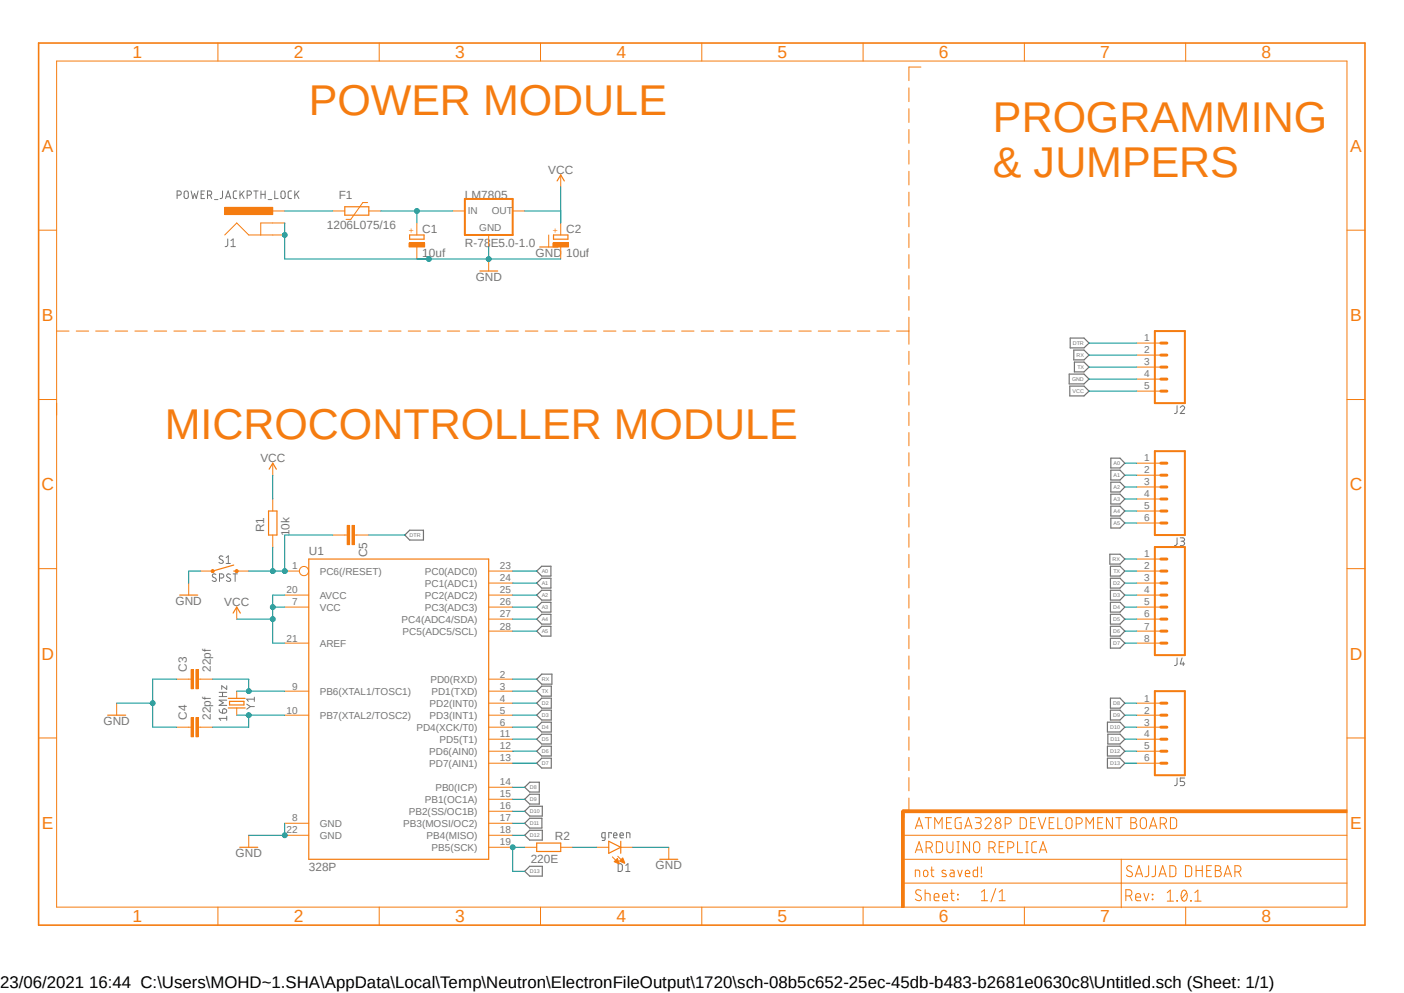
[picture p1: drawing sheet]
<svg xmlns="http://www.w3.org/2000/svg" width="297mm" height="210mm" viewBox="0 0 297 210" stroke-linecap="round" stroke-linejoin="round" font-family="sans-serif">
<path d="M7.9 8.8l281.2 187.2M289.1 8.8l-281.2 187.2" fill="none" stroke="#fff" stroke-width=".21"/>
<g fill="none" stroke="#757575" stroke-width=".21">
<path d="M37.5 41.3h.4a.45 .45 0 0 0 .5-.5 .45 .45 0 0 0-.5-.4h-.4v1.6M39.2 40.4a.45 .45 0 0 1 .4 0 .45 .45 0 0 1 .2 .5v.9a.46 .46 0 0 1-.5 .2 .46 .46 0 0 1-.4-.4l.1-1zM40.4 40.4l.4 1.6 .3-1.1 .4 1.1 .4-1.6M42.5 41.1h.6M43.3 40.4h-.8v1.6h.8M43.9 41.3l.7-.1a.46 .46 0 0 0 .2-.5 .46 .46 0 0 0-.4-.3h-.5v1.6M44.4 41.3l.4 .7M45.4 42.2h.7M47.1 40.4l-.1 1.4-.4 .2M47.7 42l.6-1.6 .5 1.6M47.8 41.6h.8M48.2 50.5v1.3l-.2 .3-.4 .1"/>
<path d="M48.9 50.9l.4-.4v1.7M48.9 52.2h.9M50.1 40.4h-.6l-.1 .4v1l.7 .2M50.8 40.4v1.6M51.1 41l.5 1M51.6 40.4l-.8 1M52.3 41.3h.4a.45 .45 0 0 0 .5-.4 .45 .45 0 0 0-.2-.5h-.7v1.6M53.7 40.4h.9M54.1 40.4v1.6M55.2 41.1h.9M55.2 40.4v1.6M56.1 40.4v1.6"/>
<path d="M56.7 42.2h.8M58.1 40.4v1.6h.7M59.5 40.6a.46 .46 0 0 1 .5-.2 .46 .46 0 0 1 .3 .5l-.1 .9a.43 .43 0 0 1-.4 .2 .43 .43 0 0 1-.4-.4zM61.7 40.4h-.5l-.2 .4v1l.7 .2M62.4 40.4v1.6M62.7 41l.5 1M63.2 40.4l-.8 1M249 85.8v1.3a.43 .43 0 0 1-.5 .4M249.7 86.2a.45 .45 0 0 1 .6-.4 .45 .45 0 0 1 .1 .8l-.7 .9h.9M47.2 117.7l-.3-.1a.37 .37 0 0 0-.5 .1 .37 .37 0 0 0 .2 .5l.6 .5v.3a.6 .6 0 0 1-.9 0M47.8 117.9l.5-.3v1.6M47.8 119.2h.9"/>
<path d="M249 113.7v1.3l-.2 .3-.3 .1M249.7 113.7l.7 .1 .2 .3-.2 .3-.5 .1M250.1 114.5a.47 .47 0 0 1 .5 .4 .47 .47 0 0 1-.5 .5h-.4M45.7 121.5l-.2-.1a.38 .38 0 0 0-.5 .1 .38 .38 0 0 0 .1 .5l.5 .3a.37 .37 0 0 1 .2 .4 .37 .37 0 0 1-.4 .3l-.5-.2M46.4 122.3h.5a.45 .45 0 0 0 .4-.4 .45 .45 0 0 0-.2-.5h-.7v1.6M48.7 121.5l-.2-.1a.37 .37 0 0 0-.5 .1 .37 .37 0 0 0 .1 .5l.7 .5v.3a.6 .6 0 0 1-.9 0M49.3 121.4h.9M49.7 121.4v1.6M249 139.1v1.3l-.2 .3-.3 .1M250.1 139.1l-.4 1.3h.9M46.4 150.1a.72 .72 0 0 0 .7 .7M46.4 147.3h1.6"/>
<path d="M46.4 146.4h1.6M47.1 146.4v.9M47.2 149.9a.48 .48 0 0 1 .7 .3 .48 .48 0 0 1-.4 .6h-.4zM48 151.9h-1.6l.3 .5M48 145v.8l-1.1-.8v.8M48 151.5v.9M48 148.1h-1.6l.8 .5-.8 .6h1.6M52.2 148.9l.8 .5M53 149.4l-.8 .6M53 149.4h.8M53.8 147.9h-1.6l.3 .4M53.8 147.4v.9"/>
<path d="M250.3 140v.8M128 177.2l-.7-.1 .1-1h.6v1.4l-.1 .2-.5 .1M129.3 176.3v-.2h-.5v1.1M129.8 176.7h.7a.39 .39 0 0 0-.1-.5 .39 .39 0 0 0-.6 .1v.8l.7 .1M131.1 176.7h.8a.39 .39 0 0 0-.2-.5 .39 .39 0 0 0-.5 .1v.8l.7 .1M132.5 177.2v-1.1l.7 .1 .1 1M249 164.5v1.3a.43 .43 0 0 1-.5 .4M250.6 164.5h-.9v.8h.7l.2 .3-.2 .5-.7 .1M130.8 182.7l.6 .1a1.26 1.26 0 0 1 .2 1.3l-.4 .2h-.4zM132.4 184.3h.9M132.4 183l.4-.3v1.6"/>
</g>
<g fill="none" stroke="#757575" stroke-width=".25">
<path d="M226.2 79.1h3.1l1.1 1.1-1.1 1h-3.1zM226.4 71.5h2.9l1.1 1.1-1.1 1h-2.9zM227.2 74h2.1l1.1 1.1-1.1 1h-2.1zM227.3 76.6h2l1.1 1-1.1 1.1h-2zM226.3 81.7h3l1.1 1-1.1 1h-3zM235 96.9h1.9l1.1 1.1-1.1 1h-1.9zM235 99.4h1.9l1.1 1.1-1.1 1h-1.9zM85.6 113.2l1.1-1.1h2.9v2.1h-2.9zM234.8 117.2h2.1l1.1 1-1.1 1.1h-2.1zM234.9 119.8h2l1.1 1-1.1 1h-2zM235 102h1.9l1.1 1-1.1 1.1h-1.9zM235 104.5h1.9l1.1 1-1.1 1.1h-1.9z"/>
<path d="M235 107.1h1.9l1.1 1-1.1 1h-1.9zM235 109.6h1.9l1.1 1-1.1 1.1h-1.9zM113.5 120.8l1.1-1h1.9v2h-1.9zM113.5 123.3l1.1-1h1.9v2.1h-1.9zM113.5 125.9l1.1-1.1h1.9v2.1h-1.9zM113.5 128.4l1.1-1h1.9v2.1h-1.9zM113.5 130.9l1.1-1h1.9v2.1h-1.9zM113.5 133.5l1.1-1h1.9v2h-1.9zM234.9 122.3h2l1.1 1-1.1 1.1h-2zM234.9 124.8h2l1.1 1.1-1.1 1h-2zM234.9 127.4h2l1.1 1-1.1 1.1h-2zM234.9 129.9h2l1.1 1-1.1 1.1h-2z"/>
<path d="M234.9 132.5h2l1.1 1-1.1 1h-2zM234.9 135h2l1.1 1-1.1 1.1h-2zM113.5 143.6l1.1-1h2.2v2.1h-2.2zM113.5 146.2l1.1-1.1h2v2.1h-2zM113.5 148.7l1.1-1h2v2.1h-2zM113.5 151.3l1.1-1.1h2v2.1h-2zM113.5 156.3l1.1-1h2v2.1h-2zM113.5 158.9l1.1-1.1h2v2.1h-2zM114.6 152.7h2v2.1h-2l-1.1-1zM234.3 152.7h2.6l1.1 1.1-1.1 1h-2.6zM234.3 157.8h2.6l1.1 1.1-1.1 1h-2.6zM234.4 155.3h2.5l1.1 1-1.1 1.1h-2.5z"/>
<path d="M234.9 147.7h2l1.1 1-1.1 1.1h-2zM234.9 150.2h2l1.1 1.1-1.1 1h-2zM111 171.6l1.1-1.1h2.6v2.1h-2.6zM111 176.7l1.1-1.1h2.6v2.1h-2.6zM111 166.5l1.1-1.1h2v2.1h-2zM111 169l1.1-1h2v2.1h-2zM111 174.1l1.1-1h2.5v2h-2.5zM114.6 160.4h2v2h-2l-1.1-1zM234.3 160.4h2.6l1.1 1-1.1 1h-2.6zM111 184.3l1.1-1.1h2.6v2.1h-2.6z"/>
</g>
<g fill="none" stroke="#f57c10" stroke-width=".21">
<path d="M192.3 18.6v2.9M194.8 14.2h-2.5v2.9M192.3 23v2.9M192.3 27.4v2.9M192.3 31.8v2.9M192.3 36.2v2.9M95.8 44.6h2.5M103.4 49.7v2.5M108.5 44.6h2.5M192.3 40.6v3M192.3 45v3M192.3 49.4v3"/>
<path d="M192.3 53.8v3M192.3 58.3v2.9M12 70h2.6M16.1 70h2.7M20.2 70h2.7M24.4 70h2.6M28.5 70h2.7M32.6 70h2.7M36.8 70h2.6M40.9 70h2.7M45 70h2.7M49.2 70h2.6"/>
<path d="M53.3 70h2.6M57.4 70h2.7M61.6 70h2.6M65.7 70h2.6M69.8 70h2.7M74 70h2.6M78.1 70h2.6M82.2 70h2.6M86.4 70h2.6M90.5 70h2.6M94.6 70h2.6M98.8 70h2.6"/>
<path d="M102.9 70h2.6M107 70h2.6M111.1 70h2.7M115.3 70h2.6M119.4 70h2.6M123.5 70h2.7M127.7 70h2.6M131.8 70h2.7M135.9 70h2.7M140.1 70h2.6M144.2 70h2.6M148.3 70h2.7"/>
<path d="M152.4 70h2.7M156.6 70h2.6M160.7 70h2.7M164.8 70h2.7M169 70h2.6M173.1 70h2.6M177.2 70h2.7M181.4 70h2.6M185.5 70h2.6M189.7 70h2.6M192.3 62.7v2.9M192.3 67.1v5.7"/>
<path d="M192.3 74.3v2.8M192.3 78.6v2.8M12 85.3v2.5M192.3 82.9v2.8M192.3 87.2v2.8M192.3 91.5v2.8M192.3 95.8v2.8M192.3 100.1v2.8M192.3 104.4v2.7M192.3 108.7v2.8M192.3 112.9v2.8M192.3 117.3v2.8"/>
<path d="M192.3 121.5v2.8M192.3 125.8v2.8M192.3 130.1v2.8M192.3 134.4v2.8M192.3 138.7v2.8M192.3 143v2.8M192.3 147.3v2.8M192.3 151.6v2.8M192.3 155.9v2.8M192.3 160.2v2.8M192.3 164.5v2.8M192.3 168.8v2.8"/>
</g>
<path d="M98.3 42.1h10.2v7.6h-10.2z" fill="none" stroke="#f57c10" stroke-width=".42"/>
<path d="M86.7 49.7h3v.9h-3z" fill="none" stroke="#f57c10" stroke-width=".25"/>
<path d="M86.5 51.4h3.3v.8h-3.3z" fill-rule="evenodd" fill="#f57c10"/>
<path d="M47.5 49.7l2.6-2.5 2.5 2.5h5.1M57.7 47.2h-2.5v2.5M86.5 51.4h3.3v.8h-3.3zM88.2 47.2v2.5M88.2 52.2v2.6" fill="none" stroke="#f57c10" stroke-width=".21"/>
<path d="M47.5 43.9h10.2v1.5h-10.2z" fill-rule="evenodd" fill="#f57c10"/>
<path d="M47.5 43.9h10.2v1.5h-10.2zM57.7 47.2h2.5M57.7 49.7h2.5M57.7 44.6h2.5M103.4 54.8v2.5" fill="none" stroke="#f57c10" stroke-width=".21"/>
<path d="M101.5 57.3h3.8M117.1 49.7h3v.9h-3z" fill="none" stroke="#f57c10" stroke-width=".25"/>
<path d="M117 51.4h3.3v.8h-3.3z" fill-rule="evenodd" fill="#f57c10"/>
<g fill="none" stroke="#f57c10" stroke-width=".21">
<path d="M117 51.4h3.3v.8h-3.3zM118.6 47.2v2.5M118.6 52.2v2.6M60.2 128.4h5.1M60.2 136h5.1M60.2 125.9h5.1M60.2 120.8h3.1M103.4 128.4h5.1M103.4 125.9h5.1M103.4 133.5h5.1M103.4 130.9h5.1M103.4 123.3h5.1"/>
<path d="M103.4 120.8h5.1M39.9 143.6h.5M42 143.6h.5M50.1 146.2v1.5M50.1 149.7v1.6M60.2 151.3h5.1M60.2 146.2h5.1M103.4 151.3h5.1M103.4 146.2h5.1M103.4 158.9h5.1M103.4 156.3h5.1M103.4 153.8h5.1"/>
<path d="M103.4 148.7h5.1M103.4 143.6h5.1M60.2 174.1h5.1M60.2 176.7h5.1M103.4 179.2h5.1M103.4 174.1h5.1M103.4 176.7h5.1M103.4 171.6h5.1M103.4 169h5.1M103.4 166.5h5.1M103.4 161.4h5.1"/>
<circle cx="64.3" cy="120.8" r=".98"/>
</g>
<path d="M65.3 118.2h38.1v63.5h-38.1zM48.3 149.7h3.6M48.3 147.7h3.6M48.6 148.3h3v.8h-3z" fill="none" stroke="#f57c10" stroke-width=".25"/>
<path d="M41.4 141.6h.6v4.1h-.6z" fill-rule="evenodd" fill="#f57c10"/>
<path d="M41.4 141.6h.6v4.1h-.6z" fill="none" stroke="#f57c10" stroke-width=".21"/>
<path d="M40.4 141.6h.5v4.1h-.5z" fill-rule="evenodd" fill="#f57c10"/>
<path d="M37.4 143.6h2.5M39.9 153.8h.5M40.4 141.6h.5v4.1h-.5zM42 153.8h.5M42.5 143.6h2.5" fill="none" stroke="#f57c10" stroke-width=".21"/>
<path d="M41.4 151.8h.6v4h-.6z" fill-rule="evenodd" fill="#f57c10"/>
<path d="M41.4 151.8h.6v4h-.6z" fill="none" stroke="#f57c10" stroke-width=".21"/>
<path d="M40.4 151.8h.5v4h-.5z" fill-rule="evenodd" fill="#f57c10"/>
<path d="M118.6 37v2.5M24.7 148.7v2.6M37.4 153.8h2.5M40.4 151.8h.5v4h-.5zM42.5 153.8h2.5M52.6 176.7v2.5" fill="none" stroke="#f57c10" stroke-width=".21"/>
<path d="M117.9 38.3l.7-1.3 .8 1.3M49.4 119.5l-4.4 1.3M49.4 120.8h.7M22.8 151.3h3.8M50.7 179.2h3.8" fill="none" stroke="#f57c10" stroke-width=".25"/>
<path d="M44.7 120.6l.3-.2 .2 .2 .1 .2-.1 .2h-.5z" fill-rule="evenodd" fill="#f57c10"/>
<path d="M44.7 120.6l.3-.2 .2 .2 .1 .2-.1 .2h-.5z" fill="none" stroke="#f57c10" stroke-width=".21"/>
<path d="M49.8 120.6l.3-.2 .2 .2 .1 .2-.1 .2h-.5z" fill-rule="evenodd" fill="#f57c10"/>
<g fill="none" stroke="#f57c10" stroke-width=".21">
<path d="M116.1 49.7v2.5M57.7 98v2.5M57.7 105.5v2.6M57.7 113.2v2.5M39.9 123.3v2.6M42.5 120.8h2.5M49.8 120.6l.3-.2 .2 .2 .1 .2-.1 .2h-.5zM50.1 120.8h2.5M50.1 128.4v2.5M126.2 179.2h2.6M131.3 179.2h2.6M141.5 179.2v2.5"/>
<path d="M129.5 181.2l1.4 1.4M130.7 181.1l1.4 1.4"/>
</g>
<path d="M114.2 52.2h3.8M56.9 99.2l.8-1.2 .8 1.2M56.8 108.1h1.8v5.1h-1.8zM38 125.9h3.8M49.3 129.7l.8-1.3 .7 1.3M128.8 177.9l2.5 1.3-2.5 1.3zM131.3 177.9v2.6M139.6 181.7h3.8" fill="none" stroke="#f57c10" stroke-width=".25"/>
<path d="M129.9 182.2l.7-.6 .4 1z" fill-rule="evenodd" fill="#f57c10"/>
<path d="M129.9 182.2l.7-.6 .4 1z" fill="none" stroke="#f57c10" stroke-width=".21"/>
<path d="M131.1 182.1l.6-.7 .5 1.1z" fill-rule="evenodd" fill="#f57c10"/>
<path d="M240.5 72.6h5.1M240.5 75.1h5.1M240.5 77.6h5.1M240.5 80.2h5.1M240.5 82.7h5.1M72.9 113.2h.5M75 113.2h.5M111 179.2h2.5M118.6 179.2h2.6M131.1 182.1l.6-.7 .5 1.1z" fill="none" stroke="#f57c10" stroke-width=".21"/>
<path d="M113.5 178.3h5.1v1.8h-5.1z" fill="none" stroke="#f57c10" stroke-width=".25"/>
<path d="M244.3 70h6.4v15.3h-6.4z" fill="none" stroke="#f57c10" stroke-width=".42"/>
<path d="M245.6 77.6h1.2M245.6 75.1h1.2M245.6 72.6h1.2M245.6 82.7h1.2M245.6 80.2h1.2" fill="none" stroke="#f57c10" stroke-width=".64"/>
<path d="M73.4 111.1h.6v4.1h-.6z" fill-rule="evenodd" fill="#f57c10"/>
<path d="M73.4 111.1h.6v4.1h-.6z" fill="none" stroke="#f57c10" stroke-width=".21"/>
<path d="M74.5 111.1h.5v4.1h-.5z" fill-rule="evenodd" fill="#f57c10"/>
<g fill="none" stroke="#f57c10" stroke-width=".21">
<path d="M240.5 98h5.1M70.4 113.2h2.5M74.5 111.1h.5v4.1h-.5zM75.5 113.2h2.5M240.5 100.5h5.1M240.5 103h5.1M240.5 105.5h5.1M240.5 108.1h5.1M240.5 110.6h5.1M240.5 118.2h5.1M240.5 120.8h5.1M240.5 123.3h5.1"/>
<path d="M240.5 125.9h5.1M240.5 128.4h5.1M240.5 130.9h5.1M240.5 133.5h5.1M240.5 136h5.1M240.5 148.7h5.1M240.5 151.3h5.1M240.5 153.8h5.1M240.5 156.3h5.1M240.5 158.9h5.1M193.6 175.3l.8-2.4 .8 2.4M193.8 179.7h1.2"/>
<path d="M193.8 174.7h1.2M195.7 172.9h1.3M195.9 179.3h.7a.66 .66 0 0 0 .6-.6 .66 .66 0 0 0-.6-.7h-.7v2.3M196.4 172.9v2.4M196.7 179.3l.5 1M197.7 175.3v-2.4l.8 1.3 .8-1.3v2.4M198.1 178h.6a.65 .65 0 0 1 .7 .6v1.1a.65 .65 0 0 1-.7 .6h-.6zM200.2 174h.8M200.3 178v1.7a.64 .64 0 0 0 .7 .7 .64 .64 0 0 0 .6-.7v-1.7M201.3 172.9h-1.1v2.4h1.1M202.4 178h.5M202.7 178v2.3"/>
<path d="M203.3 172.9h-.7l-.5 .3v1.6a.45 .45 0 0 0 .5 .5h.7v-1.3h-.4M204.1 175.3l.8-2.4 .7 2.4M204.3 174.7h1.1M205.1 178v2.3l-1.3-2.3v2.3M206.2 178.1a.65 .65 0 0 1 .7 0 .65 .65 0 0 1 .4 .5v1.1a.66 .66 0 0 1-.7 .7 .66 .66 0 0 1-.6-.7v-1.1zM206.3 172.9h.8a.53 .53 0 0 1 .5 .6 .53 .53 0 0 1-.5 .5h-.6M206.9 174a.64 .64 0 0 1 .7 .6 .64 .64 0 0 1-.7 .7h-.6M208.4 173.4a.65 .65 0 0 1 .9-.4 .65 .65 0 0 1 .2 1l-1.1 1.3h1.3M209.2 179.3h.7a.66 .66 0 0 0 .6-.6 .66 .66 0 0 0-.6-.7h-.7v2.3M210 179.3l.5 1M211.4 179.1h.8M212.4 178h-1v2.3h1"/>
<path d="M212.6 174.2h.7a.66 .66 0 0 0 .6-.6 .66 .66 0 0 0-.6-.7h-.7v2.4M213.2 179.3h.6a.66 .66 0 0 0 .7-.6 .66 .66 0 0 0-.7-.7h-.6v2.3M215.3 178v2.3h1M215.8 172.9h.7l.4 .2a1.83 1.83 0 0 1 .2 1.8l-.4 .3-.9 .1zM217 178h.5M217.3 178v2.3M218.1 174h.7M219.1 172.9h-1v2.4h1M219.3 178h-.5l-.5 .3v1.5a.45 .45 0 0 0 .5 .5h.5M219.7 172.9l.7 2.4 .8-2.4M220 179.7h1.2M222 174h.7"/>
<path d="M223 172.9h-1v2.4h1M223.8 172.9v2.4h1M225.7 173.1a.65 .65 0 0 1 .7-.1 .65 .65 0 0 1 .4 .6v1a.64 .64 0 0 1-.7 .7 .64 .64 0 0 1-.6-.7v-1zM227.7 174.2h.6a.66 .66 0 0 0 .7-.6 .66 .66 0 0 0-.7-.7h-.6v2.4M229.7 175.3v-2.4l.8 1.3 .8-1.3v2.4M232.2 174h.8M233.3 172.9h-1.1v2.4h1.1M235.3 172.9v2.4l-1.2-2.4v2.4M236.1 172.9h1.3M236.7 172.9v2.4M239.2 172.9h.7a.53 .53 0 0 1 .5 .6 .53 .53 0 0 1-.5 .5 .64 .64 0 0 1 .6 .6 .64 .64 0 0 1-.6 .7h-.7zM239.2 174h.7"/>
<path d="M240.5 161.4h5.1M241.5 173.1a.65 .65 0 0 1 .7-.1 .65 .65 0 0 1 .3 .6v1a.66 .66 0 0 1-.6 .7 .66 .66 0 0 1-.7-.7v-1zM243.2 175.3l.8-2.4 .7 2.4M243.4 174.7h1.2M245.4 174.2h.7a.66 .66 0 0 0 .7-.6 .66 .66 0 0 0-.7-.7h-.7v2.4M246.3 174.2l.5 1.1M247.6 172.9h.7l.4 .2a1.83 1.83 0 0 1 .2 1.8l-.4 .3-.9 .1zM193.6 185.4v-1.4h.6l.3 .2 .1 1.2M193.6 180.3l.8-2.3 .8 2.3M195.4 184.3l.2-.2a.49 .49 0 0 1 .7 .4v.5a.47 .47 0 0 1-.5 .4 .47 .47 0 0 1-.4-.4zM196.9 184h.7M197.1 183.3v1.8l.2 .3h.3"/>
<path d="M200.1 184.1a.5 .5 0 0 0-.8 .2l.1 .3 .8 .4v.2a.69 .69 0 0 1-.9 .1M201 184l.8 .2v1.2h-.5a.4 .4 0 0 1-.4-.4 .4 .4 0 0 1 .4-.4h.5M202.4 180.3h.5M202.6 184l.5 1.4 .4-1.4M204.2 184.7h.9a.49 .49 0 0 0-.3-.6 .49 .49 0 0 0-.6 .4v.6l.2 .3h.7M206.8 183.3v2.1h-.8l-.1-.3v-.9l.3-.2h.6M207.6 185.3l.1 .1zM207.6 183.3v1.4M207.6 188.7l.6-.5v2.3M207.6 190.5h1.3M210.7 187.9l-1.1 2.9M211.4 190.5h1.2"/>
<path d="M211.4 188.7l.6-.5v2.3M217 180.3h.5M219.9 180.3l.7-2.3 .8 2.3M239.4 183.3a.62 .62 0 0 0-.6-.2 .62 .62 0 0 0-.5 .5l.3 .5 .7 .3a.54 .54 0 0 1 .2 .8 .54 .54 0 0 1-.7 .2l-.5-.3M240.2 185.4l.8-2.3 .7 2.3M240.4 184.8h1.1M243 183.1v2l-.3 .3h-.5M244.4 183.1v1.8a.53 .53 0 0 1-.7 .5M245.2 185.4l.8-2.3 .7 2.3M245.4 184.8h1.1M246.9 188.8l.7-.5v2.3M246.9 190.6h1.3"/>
<path d="M247.5 183.1h.6a.59 .59 0 0 1 .7 .6v1.1a.59 .59 0 0 1-.7 .6h-.6zM249 190.5l.1 .1zM250.1 188.4a.46 .46 0 0 1 .9 .2 1.54 1.54 0 0 1-.3 1.9h-.4a1.59 1.59 0 0 1-.2-2.1zM250.8 183.1h.7a.59 .59 0 0 1 .6 .6v1.1a.59 .59 0 0 1-.6 .6h-.7zM251 188.8l-1 1.3M251.9 190.5l.1 .1zM252.8 190.6h1.3M252.8 188.8l.6-.5v2.3M253 183.1v2.3M253 184.1h1.3M254.3 183.1v2.3M255.3 184.1h.7"/>
<path d="M256.3 183.1h-1v2.3h1M257.1 183.1h.6a.51 .51 0 0 1 .5 .5 .51 .51 0 0 1-.5 .5 .66 .66 0 0 1 .7 .7 .66 .66 0 0 1-.7 .6h-.6zM257.1 184.1h.6M259 185.4l.7-2.3 .8 2.3M259.1 184.8h1.2M261.2 184.4h.7a.66 .66 0 0 0 .6-.7 .66 .66 0 0 0-.6-.6h-.7v2.3M262 184.4l.6 1"/>
<circle cx="211.1" cy="173.4" r=".53"/>
<circle cx="211.1" cy="174.6" r=".65"/>
</g>
<path d="M244.3 95.4h6.4v17.8h-6.4zM244.3 115.7h6.4v22.9h-6.4zM244.3 146.2h6.4v17.8h-6.4z" fill="none" stroke="#f57c10" stroke-width=".42"/>
<g fill="none" stroke="#f57c10" stroke-width=".64">
<path d="M245.6 98h1.2M245.6 103h1.2M245.6 100.5h1.2M245.6 108.1h1.2M245.6 105.5h1.2M245.6 110.6h1.2M245.6 118.2h1.2M245.6 123.3h1.2M245.6 120.8h1.2M245.6 128.4h1.2M245.6 125.9h1.2M245.6 130.9h1.2"/>
<path d="M245.6 133.5h1.2M245.6 136h1.2M245.6 153.8h1.2M245.6 151.3h1.2M245.6 148.7h1.2M245.6 158.9h1.2M245.6 156.3h1.2M245.6 161.4h1.2"/>
</g>
<path d="M190.7 171.6h.6v20.3h-.6z" fill-rule="evenodd" fill="#f57c10"/>
<path d="M190.7 171.6h.6v20.3h-.6z" fill="none" stroke="#f57c10" stroke-width=".21"/>
<path d="M191 171.3h93.9v.6h-93.9z" fill-rule="evenodd" fill="#f57c10"/>
<g fill="none" stroke="#f57c10" stroke-width=".21">
<path d="M12 12.9h272.9v179h-272.9zM46.1 9.1v3.8M80.2 9.1v3.8M114.3 9.1v3.8M148.5 9.1v3.8M182.6 9.1v3.8M216.7 9.1v3.8M250.8 9.1v3.8M8.2 48.7h3.8M70.4 44.6h2.5M77.8 42.8h-1l-2.6 3.6h-1M78 44.6h2.6"/>
<path d="M284.9 48.7h3.9M8.2 84.5h3.8M284.9 84.5h3.9M8.2 120.3h3.8M284.9 120.3h3.9M8.2 156.1h3.8M284.9 156.1h3.9M191 171.3h93.9v.6h-93.9zM191 176.7h93.9M46.1 191.9v3.8M80.2 191.9v3.8M114.3 191.9v3.8"/>
<path d="M148.5 191.9v3.8M182.6 191.9v3.8M191 186.8h93.9M191 181.7h93.9M194.8 188.3l-.3-.1a.54 .54 0 0 0-.7 .2 .54 .54 0 0 0 .2 .7l.7 .4a.58 .58 0 0 1 0 .9 .58 .58 0 0 1-.8 0l-.3-.2M195.7 188.9h.7l.3 .2 .1 1.4M195.7 188.2v2.3M197.6 189.7h1a.54 .54 0 0 0-.3-.7 .54 .54 0 0 0-.7 .5v.6l.2 .4h.8M199.4 189.7h1a.55 .55 0 0 0-.3-.7 .55 .55 0 0 0-.7 .5v.6l.2 .4h.8M201 188.9h.8M201.3 188.2v1.9a.38 .38 0 0 0 .5 .4M202.6 189.1l.1 .2z"/>
<path d="M202.6 190.2l.1 .1zM216.7 191.9v3.8M237.2 181.7v10.3M238.2 189.5h.6a.66 .66 0 0 0 .7-.7 .66 .66 0 0 0-.7-.6h-.6v2.3M239 189.5l.5 1M240.2 189.7h1.1a.55 .55 0 0 0-.4-.7 .55 .55 0 0 0-.7 .5v.6l.3 .4h.8M242 188.9l.5 1.6 .5-1.6M243.8 190.2l.1 .1zM243.8 189.1l.1 .2zM250.8 191.9v3.8"/>
</g>
<path d="M192.3 171.6h-1.3v1.2" fill="none" stroke="#f57c10" stroke-width=".64"/>
<path d="M8.2 9.1h280.6v186.6h-280.6z" fill="none" stroke="#f57c10" stroke-width=".34"/>
<path d="M72.9 43.7h5.1v1.8h-5.1z" fill="none" stroke="#f57c10" stroke-width=".25"/>
<path d="M80.6 44.6h15.2M88.2 44.6v2.6" fill="none" stroke="#009292" stroke-width=".21"/>
<circle cx="88.2" cy="44.6" r=".51" fill="#009292"/>
<g fill="none" stroke="#009292" stroke-width=".21">
<path d="M118.6 39.5v7.7M88.2 54.8h30.4M111 44.6h7.6"/>
<circle cx="88.2" cy="44.6" r=".51"/>
</g>
<circle cx="103.4" cy="54.8" r=".51" fill="#009292"/>
<g fill="none" stroke="#009292" stroke-width=".21">
<path d="M103.4 52.2v2.6"/>
<circle cx="103.4" cy="54.8" r=".51"/>
</g>
<circle cx="90.7" cy="54.8" r=".51" fill="#009292"/>
<g fill="none" stroke="#009292" stroke-width=".21">
<path d="M60.2 49.7v5.1"/>
<circle cx="90.7" cy="54.8" r=".51"/>
</g>
<circle cx="60.2" cy="49.7" r=".51" fill="#009292"/>
<g fill="none" stroke="#009292" stroke-width=".21">
<path d="M60.2 47.2v2.5M60.2 54.8h30.5M45 143.6h7.6v2.6M50.1 146.2h10.1"/>
<circle cx="60.2" cy="49.7" r=".51"/>
</g>
<circle cx="52.6" cy="146.2" r=".51" fill="#009292"/>
<g fill="none" stroke="#009292" stroke-width=".21">
<path d="M50.1 151.3h10.1M52.6 151.3v2.5h-7.6"/>
<circle cx="52.6" cy="146.2" r=".51"/>
</g>
<circle cx="52.6" cy="151.3" r=".51" fill="#009292"/>
<g fill="none" stroke="#009292" stroke-width=".21">
<path d="M24.7 148.7h7.6M37.4 143.6h-5.1v10.2h5.1"/>
<circle cx="52.6" cy="151.3" r=".51"/>
</g>
<circle cx="32.3" cy="148.7" r=".51" fill="#009292"/>
<g fill="none" stroke="#009292" stroke-width=".21">
<path d="M60.2 174.1v2.6h-7.6"/>
<circle cx="32.3" cy="148.7" r=".51"/>
</g>
<circle cx="60.2" cy="176.7" r=".51" fill="#009292"/>
<g fill="none" stroke="#009292" stroke-width=".21">
<path d="M230.4 80.2h10.1M57.7 115.7v5.1M42.5 120.8h-2.6v2.5M52.6 120.8h7.6M133.9 179.2h7.6"/>
<circle cx="60.2" cy="176.7" r=".51"/>
</g>
<circle cx="57.7" cy="120.8" r=".51" fill="#009292"/>
<g fill="none" stroke="#009292" stroke-width=".21">
<path d="M70.4 113.2h-10.2v7.6"/>
<circle cx="57.7" cy="120.8" r=".51"/>
</g>
<circle cx="60.2" cy="120.8" r=".51" fill="#009292"/>
<g fill="none" stroke="#009292" stroke-width=".21">
<path d="M57.7 100.5v5M57.7 128.4h2.5M60.2 125.9h-2.5v5h-7.6"/>
<circle cx="60.2" cy="120.8" r=".51"/>
</g>
<circle cx="57.7" cy="128.4" r=".51" fill="#009292"/>
<g fill="none" stroke="#009292" stroke-width=".21">
<path d="M57.7 130.9v5.1h2.5"/>
<circle cx="57.7" cy="128.4" r=".51"/>
</g>
<circle cx="57.7" cy="130.9" r=".51" fill="#009292"/>
<g fill="none" stroke="#009292" stroke-width=".21">
<path d="M230.4 82.7h10.1M111 179.2h-2.5v5.1"/>
<circle cx="57.7" cy="130.9" r=".51"/>
</g>
<circle cx="108.5" cy="179.2" r=".51" fill="#009292"/>
<g fill="none" stroke="#009292" stroke-width=".21">
<path d="M60.2 44.6h10.2M230.4 72.6h10.1M230.4 75.1h10.1M230.4 77.6h10.1M238 98h2.5M78 113.2h7.6M238 118.2h2.5M238 100.5h2.5M238 103h2.5M238 105.5h2.5M238 108.1h2.5M238 110.6h2.5"/>
<path d="M108.5 120.8h5M108.5 123.3h5M108.5 125.9h5M108.5 128.4h5M108.5 130.9h5M108.5 133.5h5M238 120.8h2.5M238 123.3h2.5M238 125.9h2.5M238 128.4h2.5M238 130.9h2.5M238 133.5h2.5"/>
<path d="M238 136h2.5M108.5 143.6h5M108.5 146.2h5M108.5 148.7h5M108.5 151.3h5M108.5 153.8h5M108.5 156.3h5M108.5 158.9h5M238 148.7h2.5M238 151.3h2.5M238 153.8h2.5M238 156.3h2.5"/>
<path d="M238 158.9h2.5M108.5 161.4h5M108.5 166.5h2.5M108.5 169h2.5M108.5 171.6h2.5M108.5 174.1h2.5M108.5 176.7h2.5M121.2 179.2h5M238 161.4h2.5M108.5 184.3h2.5"/>
<circle cx="108.5" cy="179.2" r=".51"/>
</g>
<g font-size="9.1" fill="#f57c10">
<text x="65.3" y="24.3">POWER MODULE</text>
<text x="210.1" y="27.9">PROGRAMMING</text>
<text x="210.1" y="37.5">&amp; JUMPERS</text>
<text x="34.8" y="92.9">MICROCONTROLLER MODULE</text>
</g>
<g font-size="3.7" fill="#f57c10">
<text x="28" y="12.3">1</text>
<text x="62.1" y="12.3">2</text>
<text x="96.3" y="12.3">3</text>
<text x="130.4" y="12.3">4</text>
<text x="164.5" y="12.3">5</text>
<text x="198.6" y="12.3">6</text>
<text x="232.7" y="12.3">7</text>
<text x="266.8" y="12.3">8</text>
<text x="8.8" y="32.1">A</text>
<text x="285.6" y="32.1">A</text>
<text x="8.8" y="67.9">B</text>
<text x="285.6" y="67.9">B</text>
<text x="8.8" y="103.7">C</text>
<text x="285.5" y="103.7">C</text>
<text x="8.8" y="139.5">D</text>
<text x="285.5" y="139.5">D</text>
<text x="8.8" y="175.3">E</text>
<text x="285.6" y="175.3">E</text>
<text x="28" y="195.1">1</text>
<text x="62.1" y="195.1">2</text>
<text x="96.3" y="195.1">3</text>
<text x="130.4" y="195.1">4</text>
<text x="164.5" y="195.1">5</text>
<text x="198.6" y="195.1">6</text>
<text x="232.7" y="195.1">7</text>
<text x="266.8" y="195.1">8</text>
</g>
<text font-size="3.6" x="0" y="208.9">23/06/2021 16:44 C:\Users\MOHD~1.SHA\AppData\Local\Temp\Neutron\ElectronFileOutput\1720\sch-08b5c652-25ec-45db-b483-b2681e0630c8\Untitled.sch (Sheet: 1/1)</text>
<g font-size="2.5" fill="#757575">
<text x="116" y="36.7">VCC</text>
<text x="71.7" y="42.1">F1</text>
<text x="98.3" y="42.1">LM7805</text>
<text x="69.1" y="48.4">1206L075/16</text>
<text x="89.3" y="49.2">C1</text>
<text x="98.3" y="52.2">R-78E5.0-1.0</text>
<text x="119.8" y="49.2">C2</text>
<text x="89.3" y="54.3">10uf</text>
<text x="100.6" y="59.4">GND</text>
<text x="113.3" y="54.3">GND</text>
<text x="119.8" y="54.3">10uf</text>
<text x="55.1" y="97.7">VCC</text>
<text x="55.9" y="112.6" transform="rotate(-90 55.9 112.6)">R1</text>
<text x="61.3" y="113.4" transform="rotate(-90 61.3 113.4)">10k</text>
<text x="65.3" y="117.5">U1</text>
<text x="77.6" y="117.9" transform="rotate(-90 77.6 117.9)">C5</text>
<text x="37.1" y="127.9">GND</text>
<text x="47.5" y="128.1">VCC</text>
<text x="39.5" y="142.1" transform="rotate(-90 39.5 142.1)">C3</text>
<text x="44.6" y="142.1" transform="rotate(-90 44.6 142.1)">22pf</text>
<text x="21.9" y="153.3">GND</text>
<text x="39.5" y="152.3" transform="rotate(-90 39.5 152.3)">C4</text>
<text x="44.6" y="152.3" transform="rotate(-90 44.6 152.3)">22pf</text>
<text x="117.3" y="177.7">R2</text>
<text x="49.8" y="181.2">GND</text>
<text x="65.3" y="184.3">328P</text>
<text x="112.3" y="182.5">220E</text>
<text x="138.7" y="183.8">GND</text>
</g>
<g font-size="2.1" fill="#757575">
<text x="99" y="45.3">IN</text>
<text x="104.1" y="45.3">OUT</text>
<text x="101.4" y="48.9">GND</text>
<text x="242.1" y="72.2">1</text>
<text x="242.1" y="74.7">2</text>
<text x="242.1" y="77.3">3</text>
<text x="242.1" y="79.8">4</text>
<text x="242.1" y="82.3">5</text>
<text x="242.1" y="97.6">1</text>
<text x="242.1" y="100.1">2</text>
<text x="242.1" y="102.7">3</text>
<text x="242.1" y="105.2">4</text>
<text x="242.1" y="107.7">5</text>
<text x="242.1" y="110.3">6</text>
<text x="242.1" y="117.9">1</text>
<text x="60.6" y="125.5">20</text>
<text x="61.8" y="120.4">1</text>
<text x="67.6" y="121.5">PC6(/RESET)</text>
<text x="89.9" y="124.1">PC1(ADC1)</text>
<text x="89.9" y="121.5">PC0(ADC0)</text>
<text x="105.7" y="125.5">25</text>
<text x="105.7" y="123">24</text>
<text x="105.7" y="120.4">23</text>
<text x="242.1" y="120.4">2</text>
<text x="242.1" y="123">3</text>
<text x="242.1" y="125.5">4</text>
<text x="61.8" y="128.1">7</text>
<text x="67.6" y="129.2">VCC</text>
<text x="67.6" y="126.6">AVCC</text>
<text x="85" y="131.7">PC4(ADC4/SDA)</text>
<text x="89.9" y="129.2">PC3(ADC3)</text>
<text x="89.9" y="126.6">PC2(ADC2)</text>
<text x="105.7" y="130.6">27</text>
<text x="105.7" y="128.1">26</text>
<text x="242.1" y="128.1">5</text>
<text x="242.1" y="130.6">6</text>
<text x="60.6" y="135.7">21</text>
<text x="67.6" y="136.8">AREF</text>
<text x="85.2" y="134.2">PC5(ADC5/SCL)</text>
<text x="105.7" y="133.1">28</text>
<text x="242.1" y="133.1">7</text>
<text x="242.1" y="135.7">8</text>
<text x="105.7" y="143.3">2</text>
<text x="61.8" y="145.8">9</text>
<text x="67.6" y="146.9">PB6(XTAL1/TOSC1)</text>
<text x="90.9" y="149.5">PD2(INT0)</text>
<text x="91.1" y="144.4">PD0(RXD)</text>
<text x="91.3" y="146.9">PD1(TXD)</text>
<text x="105.7" y="148.4">4</text>
<text x="105.7" y="145.8">3</text>
<text x="242.1" y="148.4">1</text>
<text x="60.6" y="150.9">10</text>
<text x="67.6" y="152">PB7(XTAL2/TOSC2)</text>
<text x="88.1" y="154.6">PD4(XCK/T0)</text>
<text x="90.9" y="152">PD3(INT1)</text>
<text x="105.7" y="156">11</text>
<text x="105.7" y="153.5">6</text>
<text x="105.7" y="150.9">5</text>
<text x="242.1" y="150.9">2</text>
<text x="242.1" y="153.5">3</text>
<text x="242.1" y="156">4</text>
<text x="90.8" y="159.6">PD6(AIN0)</text>
<text x="93" y="157.1">PD5(T1)</text>
<text x="105.7" y="161">13</text>
<text x="105.7" y="158.5">12</text>
<text x="242.1" y="158.5">5</text>
<text x="242.1" y="161">6</text>
<text x="90.8" y="162.2">PD7(AIN1)</text>
<text x="92.1" y="167.3">PB0(ICP)</text>
<text x="105.7" y="166.1">14</text>
<text x="61.8" y="173.7">8</text>
<text x="86.5" y="172.3">PB2(SS/OC1B)</text>
<text x="89.9" y="169.8">PB1(OC1A)</text>
<text x="105.7" y="173.7">17</text>
<text x="105.7" y="171.2">16</text>
<text x="105.7" y="168.7">15</text>
<text x="60.6" y="176.3">22</text>
<text x="67.6" y="174.9">GND</text>
<text x="67.6" y="177.4">GND</text>
<text x="85.3" y="174.9">PB3(MOSI/OC2)</text>
<text x="90.3" y="177.4">PB4(MISO)</text>
<text x="91.3" y="180">PB5(SCK)</text>
<text x="105.7" y="178.8">19</text>
<text x="105.7" y="176.3">18</text>
</g>
<g font-size="1.8" fill="#f57c10">
<text x="87.6" y="49.3" transform="rotate(-90 87.6 49.3)">+</text>
<text x="118.1" y="49.3" transform="rotate(-90 118.1 49.3)">+</text>
</g>
<g font-size="1.1" fill="#757575">
<text x="226.9" y="72.9">DTR</text>
<text x="227.8" y="75.5">RX</text>
<text x="226.8" y="80.6">GND</text>
<text x="226.9" y="83.1">VCC</text>
<text x="227.9" y="78">TX</text>
<text x="235.5" y="98.3">A0</text>
<text x="235.5" y="100.9">A1</text>
<text x="235.5" y="103.4">A2</text>
<text x="235.5" y="106">A3</text>
<text x="86.7" y="113.6">DTR</text>
<text x="235.5" y="108.5">A4</text>
<text x="235.5" y="111">A5</text>
<text x="235.4" y="118.7">RX</text>
<text x="114.6" y="121.2">A0</text>
<text x="114.6" y="123.7">A1</text>
<text x="235.5" y="123.7">D2</text>
<text x="235.5" y="121.2">TX</text>
<text x="114.6" y="126.3">A2</text>
<text x="114.6" y="128.8">A3</text>
<text x="114.6" y="131.4">A4</text>
<text x="235.5" y="126.3">D3</text>
<text x="235.5" y="128.8">D4</text>
<text x="235.5" y="131.4">D5</text>
<text x="114.6" y="133.9">A5</text>
<text x="235.5" y="133.9">D6</text>
<text x="235.5" y="136.4">D7</text>
<text x="114.6" y="144.1">RX</text>
<text x="114.6" y="146.6">TX</text>
<text x="114.6" y="149.1">D2</text>
<text x="235.5" y="149.1">D8</text>
<text x="114.6" y="151.7">D3</text>
<text x="114.6" y="154.2">D4</text>
<text x="234.8" y="154.2">D10</text>
<text x="235.5" y="151.6">D9</text>
<text x="114.6" y="156.7">D5</text>
<text x="114.6" y="159.3">D6</text>
<text x="114.6" y="161.8">D7</text>
<text x="234.8" y="161.8">D13</text>
<text x="234.8" y="159.3">D12</text>
<text x="234.9" y="156.7">D11</text>
<text x="112.1" y="166.9">D8</text>
<text x="112.1" y="169.4">D9</text>
<text x="112.1" y="172">D10</text>
<text x="112.1" y="174.5">D11</text>
<text x="112.1" y="177">D12</text>
<text x="112.1" y="184.7">D13</text>
</g>
</svg>
